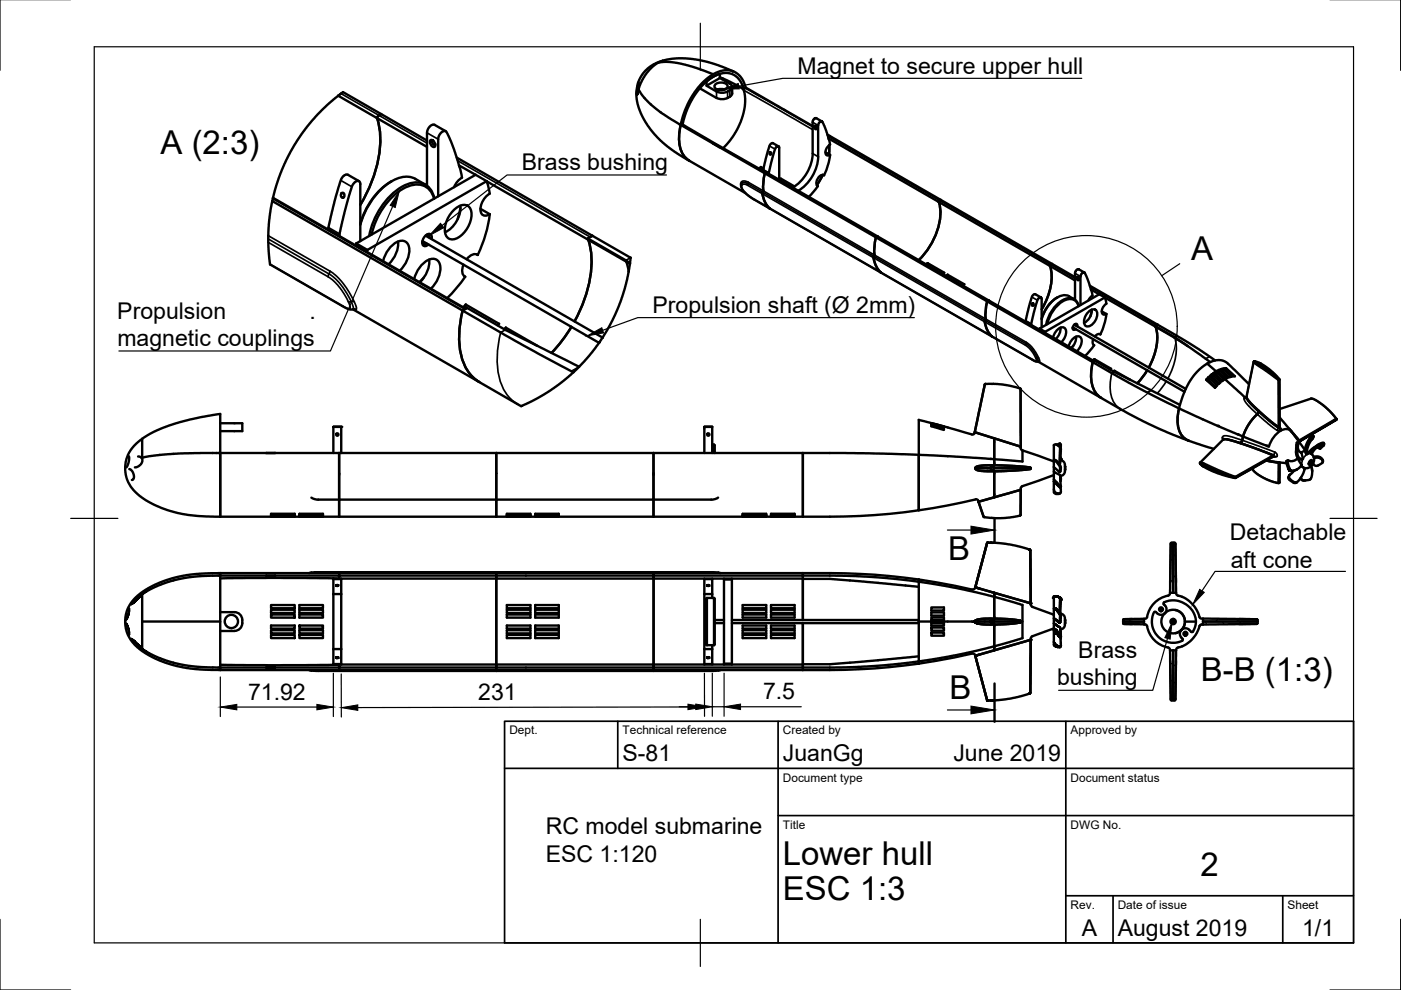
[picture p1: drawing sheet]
<svg xmlns="http://www.w3.org/2000/svg" width="297mm" height="210mm" viewBox="0 0 297 210" stroke-linecap="round" stroke-linejoin="round" font-family="sans-serif">
<!-- layer: Visible -->
<g fill="none" stroke="#000" stroke-width=".51">
<path d="M135.4 17.5v1.4l-.3 1.2M135.4 19l1.6 2.2 2.1 1.9 2.8 2 2.4 1.4M135.4 18.5l-.1 1M139.5 13.3l1.4-.2 2.6 .2 3.4 .9 3.7 1.3a.95 .95 0 0 0 1.1 0l1.2-.5 1.1-.1 .9 .1 .9 .3 .7 .5 .7 .8 .9 2M140.5 12.9l-1.1 .4-1.8 1-1 .9-.8 1.3-.5 1.1-.4 1.7 .2 2.6 .6 1.6 .7 1.6 1 1.6 1.4 1.8 1.3 1.3 1.8 1.6 4.2 2.7M148.4 18.7l3.5 2.1M151.2 15.7l-1.3 .9-1.2 1.2-1.8 2.3-1.7 3.2-.9 3.2M151.6 17.9a1.83 1.83 0 0 1 2.7 .3 1.21 1.21 0 0 1-1.6 .9 1.08 1.08 0 0 1-1.2-.9zM152.1 19l.8-.1 .8 .1M152.6 16.4l2.3 1 2.8 1.5-.4-1.1-.6-1-.7-.7-.9-.4-1.7-.2-1.3 .3-1 .5-1.2 .9-1.2 1.1-1.5 2-1.6 3.1-.9 3M152.6 16.5v-.8l-1.6 .7-1.2 .9v.9l2.1 1.2a2.67 2.67 0 0 0 2.4 0M152.6 16.5l2.1 1.3a.72 .72 0 0 1 .5 .6 .72 .72 0 0 1-.5 .7l-.4 .3"/>
<path d="M152.6 16.5l-2.8 1.7M155.2 18.5v1.3a1.27 1.27 0 0 1-.9 1M155.5 15.1l-3.3-1.3-3.9-1.1-3.5-.3-3.4 .2-1.8 .6-1.8 1.5-1.5 2-.9 2.2M157.4 18.8l.3 .2M71.7 20.3l1-.8 17.8 10.3M71.7 20.3l-2.4 2-2.2 2.3-2 2.3-2 2.8-1.9 3.3-1.4 3-1.2 3.3-.7 2.6M71.7 20.3l8.2 4.7M76.1 38.4l-2.5-1.4-.7 .2-.6 1-1.4 4.5-1.3 5.9 2.3 1.4M79.9 25l10.6 6.2M79.9 25a20.5 20.5 0 0 1-1.4 14.2l-2.1 4.2M80.8 24.2l-.6 .4-.3 .4M82.8 38.6a15.1 15.1 0 0 0-6.4 8.8"/>
<path d="M83 38.4l-.2 .2M90.2 39.2a5.9 5.9 0 0 0-4.8-1.7 12.1 12.1 0 0 0-7.5 6.5l-.9 1.8-.6 1.9M91.3 29.7a.97 .97 0 0 1 .8 1.4 .97 .97 0 0 1-.8-1.4zM91.9 29.8a.44 .44 0 0 0-.2 .6 .44 .44 0 0 0 .6 .2M94.5 27.8l-2.5-1.4-.7 .2-.6 1-.2 .6v11.2M96.8 33.4l36.9 21.2-.1 1.2M97.3 35l3.5 2.1M97.4 35.3l-1.1-3.5-1-2.6-.6-1.2-.3-.2h-.5l-.7 .8-.3 .7v12.3M97.4 35.3l.5 2.4-1.1 1-.5 1M100.8 37.1l23.9 13.7M100.8 37.1l-25.3 14.5M144.3 26.5a7.3 7.3 0 0 0 1.2 7.1l.6 .4"/>
<path d="M146.1 34.1l11.9 6.8M151.2 30.5l-6.9-4 .4-.1 17.7 10.2M151.2 30.5l1.3 .7M151.9 20.8a2.58 2.58 0 0 0 2.4 0M152.5 31.2l9.6 5.5M157.1 39.1v.5l.3 .6 .9 1 1.6 1.1 3.3 1.9M161.3 35.4v.6M161.8 36.1l1.2 .7M161.8 36.1v.1M161.9 35.7l-.6-.3-.3 .4M162.1 36.7l.4-.1 23.6 13.6M162.1 36.7l23.6 13.6"/>
<path d="M162.2 36.7l-.4 2-.1 2.1M162.3 36.7h-.2M163 36.8h.1M163 36.8l1.3-5.2 .4-.5 .4-.1 .1 .2v6.9M165.1 31l-1.3-.7-.6 .4-1.4 5.4M165.2 38.2l.3-.3 2.9 1.6M165.5 37.9v.4M172.3 26.7l-14.2-8.1-.4 .4 .3 1.8-.1 1.7-.8 3.3-1.6 3-2.2 2.6M172.6 26.7l.4 .1 .1 .5-.4-.1zM173 26.8l-.1 .2 .3 .1M173.3 39.4l.1 .1-.6 .8-1.3 1.4M174.3 25.8l-1.3-.8-.3 .2-.4 .5v6.8a9 9 0 0 1-4.2 7.3"/>
<path d="M174.5 37.1l-1.3 2.2M174.6 37.1l.1 .1M174.7 37.2a1.48 1.48 0 0 0-1.6 1.6l.3 .6M175 32.3l1 .5-.5 2.5-.8 1.9M175.4 28.5l.5 .3-.2 .1M175.6 29l.3-.2 23.6 13.6M175.7 29.4l23.3 13.4M175.8 30.8v1.9M176 32.8a.64 .64 0 0 1-.8 0 .64 .64 0 0 1-.2-.8l.5-.9 .5-.4-1-3.4-.6-1.5-.3-.1-.5 .4-.1 .4v6.7a9 9 0 0 1-4.3 7.2M57.7 42.6l-.5 3.3-.3 3.3v3.4l.4 3.5 15.8 9.1 .9 .4 1-.1M57.7 42.6l40.4 23.2 .5-.2M57.9 41.9l-.2 .7"/>
<path d="M57.9 41.9l40.8 23.6v-.9M69.6 48.6h.1M71.9 50l1.1-4.9 1.6-5.6 .5-.8 .5-.3h.4l.4 .5v12.2M71.9 49.9v.1M72.4 41l.3-.1 .3 .3v.4l-.2 .3h-.3l-.2-.3zM75.5 52l2.3 1.4M75.5 52h-.1M75.5 51.6v.4M75.5 51.6l2.4 1.4M77.8 53.4h.1M77.9 53l-.1 .4M81.2 55.4a5.8 5.8 0 0 1 3.6-4.3 1.6 1.6 0 0 1 2 1.7 6.1 6.1 0 0 1-2.1 4.6"/>
<path d="M84.4 51.2a6.1 6.1 0 0 1-2 4.8M87.8 59.2a5.8 5.8 0 0 1 3.6-4.3 1.6 1.6 0 0 1 2 1.7 6.1 6.1 0 0 1-2.1 4.6M89.5 51.3l.3 .4 .6-.1M89.6 51.1l37.4 21.6M89.8 58.9l-.9 .9M90.2 50l37.6 21.6M90.4 49.8l.5 .1 .2 .5M91 55a6.1 6.1 0 0 1-2 4.9M91.5 50.7a.78 .78 0 0 0-.4-1.1 1.83 1.83 0 0 0-1.4 2.4 .78 .78 0 0 0 1.2-.2M92 42.1a3.8 3.8 0 0 0-5.7-2.5 14.7 14.7 0 0 0-7.5 10.1M92.1 42.1a4 4 0 0 0-5.9-3 15.3 15.3 0 0 0-7.9 10.9M96.1 44.7a2.72 2.72 0 0 1 3-1.1 2.72 2.72 0 0 1 .7 3.2 5.4 5.4 0 0 1-3.7 4 1.69 1.69 0 0 1-1.8-2.1 6.3 6.3 0 0 1 1.8-4z"/>
<path d="M97.6 43.6a6 6 0 0 1-3.2 5.6M97.6 44.1l-.6 2.3M98.3 56.1a1.93 1.93 0 0 0 .3 2.6M98.5 58.6l.1 .1M98.6 58.7l-1.8 2.4-2 2.1M101.1 54l.2 .1M101.3 54a1.89 1.89 0 0 0-2.4 1M101.9 44.3l1.9 1.1M103.8 45.4a1.2 1.2 0 0 1-1.4 .2 1.2 1.2 0 0 1-.5-1.4 4.2 4.2 0 0 1 1.9-3.1l-.6-2.7-25.3 14.6M103.8 45.4a27.9 27.9 0 0 1-2.5 8.7M124.6 50.6l.1 .2M124.6 50.6l8.1 4.6"/>
<path d="M124.7 50.8l8.1 4.7 .5 2.1M124.7 50.8a20.1 20.1 0 0 1-.9 13l-2 4.3M125.1 50.3l.5-.3-1 .6M132.7 55.2l.1 .3 .8 .5M132.7 55.2l.9 .6M133.3 57.6l-.8 3.4-1.3 3.9-1.4 3.1-2 3.6M133.6 56l-.3 1.6M133.6 55.8v.2M161.7 41.1l.5 1.7 .9 1.3M161.7 40.8l-.1 .3M163.1 44.2h.1M163.2 44.2l55.9 32.2 .7 .3 .4-.1"/>
<path d="M185.7 50.3l23.6 13.6M185.7 50.3l-.3 1.9v2a3.6 3.6 0 0 0 1.3 3.5M186.1 50.2l-.4 .1M186.1 50.2l23.6 13.5M196.7 56.2v-.4l3.5 2-.3 .3M196.7 55.8l-.3 .3M199 42.8l28.9 16.7M199 42.8a11.7 11.7 0 0 1-1.9 9.5l-2.3 2.8M199.5 42.4l-.5 .4M199.5 42.4l23.6 13.6M200.9 58.7v-.5l3.6 2.1-.3 .2M200.9 58.2l-.3 .3"/>
<path d="M222.6 56.4a11.8 11.8 0 0 1-1.7 9.2M222.8 56.1l-.2 .3M223.1 56l-.3 .1M223.1 56l4.8 2.8M228.3 58.7l.4 .1 .1 .6-.4-.1zM228.6 58.8l-.1 .3h.3M229.9 57.8l-1.2-.7-.4 .1-.3 .5-.1 5.9M74.8 65.6l35.7 20.5 3-1.4 3.2-1.9 2.3-1.7 2.6-2.2M98.1 65.8a17.7 17.7 0 0 0 .7 12.2 7.5 7.5 0 0 0 2.8 3M98.7 64.6l7.1 4.1M98.8 64.6l-.6 .5M105.8 68.6l-.3 .4"/>
<path d="M107.2 70v-.5l6.7 3.8M107.2 69.5l-.3 .3M121.2 69.3a31.5 31.5 0 0 1-4.2 5.5M122.8 77.8l-15.7-7.9-8.1-4.6-.9 .5 12.6 7.3 10.9 5.8M122.8 77.8l-1.2 1.1M127 72.7l-2.1 2.8-2.1 2.3M127.8 71.6l-.8 1.1M209 67.6l-.1 .3a4.3 4.3 0 0 0 1.4 3.4M209.3 63.9l22.4 12.9M209.3 63.9l-.3 1.9v1.8M209.7 63.7l-.4 .2M209.7 63.7l22.3 12.9"/>
<path d="M217.4 68.2l1.2 .6M217.4 68.2h.1M218.6 68.8l1.3-5.1 .3-.5 .5-.2 .2 .3v6.1M218.6 68.8v.1M218.9 64.3l.3 .2-.2 .3-.2-.1zM220 76.6l17.9 10.3 4.5 2.4 6.4 2.9 3.5 1.3 5 1.7M220.4 69.8v.1M220.4 69.7v.2l1.2 .6M220.4 69.7l1.2 .7M220.7 63.1l-1.2-.7-.4 .1-.3 .3-1.4 5.4M221.6 70.5h.1M221.6 70.4v.1"/>
<path d="M223.3 71.5a2.5 2.5 0 0 1 2.2-2.1 1.55 1.55 0 0 1 .2 2.3l-.7 .9M224.2 63.1a7.2 7.2 0 0 0-3.4 4.5M224.8 69.5l-.2 1.2-.8 1.2M226.6 73.4a2.5 2.5 0 0 1 2.2-2.1 1.55 1.55 0 0 1 .2 2.3l-.7 .8M226.7 62.8l1 .6M226.7 62.8a3.7 3.7 0 0 0-4.2 1.8l-1.2 1.8-.4 1.3M227.4 69.5l.3 .2h.2M227.4 69.4l23.7 13.7M227.8 68.8l23.6 13.7M227.9 68.8l.3 .1v.2M228.1 71.4l-.2 1.2-.8 1.2 .5-.5M228.4 69.2v-.5a.73 .73 0 0 0-.8 .4 .73 .73 0 0 0 .1 .8l.4-.1"/>
<path d="M228.7 64.9a2 2 0 0 0-3.3-1 7.6 7.6 0 0 0-3.3 4.8M228.7 64.9a2.06 2.06 0 0 0-3.5-1.2 7.9 7.9 0 0 0-3.4 5.2M230.6 66.3a1.23 1.23 0 0 1 1.9-.4 2.68 2.68 0 0 1-1.9 3.3 .94 .94 0 0 1-.8-1.2l.4-1.2zM231.1 60.6l14.3 8.2M231.3 61.4l13.7 7.9M231.3 61.5l-1-2.9-.3-.8h-.4l-.3 .3-.2 .5v6.1M231.4 61.5l.2 1.2-.5 .4-.3 .6M231.4 65.7a2.99 2.99 0 0 1-1.6 2.8M231.5 65.9l-.3 1.2M231.7 76.8l.5-.3 4 2.3 14 7M231.7 76.8l9.1 5.2 9.2 4.6M231.7 76.8a7.3 7.3 0 0 0 1.2 7.1l.6 .4"/>
<path d="M231.8 71.9a.96 .96 0 0 0 .2 1.3l-.1-.1M231.9 76.7l-.2 .1M232 73.2l-1.9 2.3M232 76.6v-.4l3.6 2-.2 .2M232 76.1l-.2 .3M233.1 62.4l-12.7 7.3M233.2 70.8l.1 .1M233.3 70.9a.94 .94 0 0 0-1.2 .4M233.6 66l1 .6M234.3 63.2v-.1l-12.7 7.3M234.3 63.2l.3 1.2a1.62 1.62 0 0 0-.7 2.3l.7-.1-.6 2.4-.7 1.9M236.3 78.9v-.3l3.3 1.9"/>
<path d="M236.3 78.6l-.2 .2M243.2 78.5l-2.1 2.8M245 69.1v.2M245 69.1l4 2.4M245 69.3l4 2.3M245 69.3a11.5 11.5 0 0 1-1.4 8.6M245.4 68.8l7 4.1 5.2 3.5M245.4 68.8l-.2 .2M245.4 68.8l-.4 .3M249 71.6l2.8 1.8M249 71.6v-.1l2.8 1.9M251.8 73.4l4.8 3.4"/>
<path d="M255.9 77.1l8 7.2h.3l.1-.2M256.5 79.7l.4-.4 1.9 1.7-.5 .4zM256.9 79.3v.6M257.2 79.1l.5-.3 1.9 1.7-.5 .3zM257.6 79.5l.1-.1 1.5 1.3M257.7 78.8v.6M258 78.6l.4-.2 1.9 1.7-.4 .2zM258.4 79l1.5 1.3M258.4 78.4v.6M258.7 78.3l.5-.1 1.9 1.7-.5 .1zM259.2 78.2v.5M259.5 78.1h.4l1.9 1.7h-.4z"/>
<path d="M259.9 78.1v.4M265.8 76.7l-1.5 7.4M265.9 76.6l1 .3 1.4 .8 1.5 1.2 1.4 1.5M265.9 76.6l.8 .4M265.9 76.6l-.1 .1M266.7 77v.4l.5-.1M266.7 77l.6 .1-.1 .2M266.7 77v.4M267.2 77.3l2.3 1.6 1.7 1.7M27.3 96.8v1.1l-.5 1.2M27.4 99.5l.6 .3 .4 .9v.7l-.4 .4M29.3 96.8l.6 .2 .3 .4v.4l-.2 .5-.5 .5-.9 .3"/>
<path d="M30.1 93l2.6-1.5 4.6-1.8 5.1-1.2 4.3-.7v8.2l-10.2 .2-4.8 .5-1.6 .4M30.1 93v3.9M30.1 93l-1.2 1-1.2 1.5-.9 1.8-.2 1.2v1.7l.3 1.3 .8 1.7 1.2 1.3 1.3 1.1 1.7 1 2.3 1.1 2 .7 3.8 .8 3.1 .3 3.6 .1M46.7 89.7h4.7v1.7h-4.7M56.4 96h1.9zM56.4 96h-9.7v13.6M58.3 96h46.9M70.7 90.5v5.5M70.7 90.5h1.6h-1.6M71.9 96v4.7M72.3 90.5v5.5M105.2 96v13.6"/>
<path d="M105.2 96h33.4M138.6 96v4.7M138.6 96h40.5l15.7 .4M149.3 90.5v5.5M149.3 90.5h1.7h-1.7M151 94.2h.4l.1 .2v1.6M151 90.5v5.5M151.4 94.2v1.8M170.2 96v13.6M194.8 96.4v11.8l6.1-1 6-1.3M194.8 96.4l16 1M194.8 96.4v11.8a132.2 132.2 0 0 1-18.9 1.4h-129.2"/>
<path d="M197.5 90.1l2.6 .8v.3l-2.6-.8zM197.5 89.8l2.6 .8v.1l-2.6-.7zM197.5 89.7l2.6 .8zM206.7 91.6l3.5 1.1a.52 .52 0 0 1 .6 .7v4M206.7 91.6l-.2 .4-.4 .1-11.3-3.1v7.4M208.8 81.5l.7-.1 2.7 .1 1.8 .3 2.2 .6M209.5 99.3h-2.7l.3 .4 1.1 .2h3.5l4.9-.2 1.8-.2v-.2M209.5 99.3l-2.7-.1 .3-.3 .7-.1 3.7-.1 5.5 .2 1.4 .2v.2M209.5 99.3h.5M210 99.3l.3 .3 .3-.1 .1-.2M210 99.3l.3-.4 .3 .1 .1 .3M210.2 99.6h.3"/>
<path d="M210.2 98.9h.3M210.7 99.3h7.7M210.8 98.2v.5l4.2 .1 3.4 .3a.19 .19 0 0 1 .1 .2 .19 .19 0 0 1-.2 .2l-6.7 .4a.56 .56 0 0 0-.8 .1v.4M210.8 98.2v.5l-3.1 .1-.6 .1-.3 .3 .1 .3 .4 .2 2.9 .2a.33 .33 0 0 1 .4-.1 .33 .33 0 0 1 .2 .3v.3M210.8 97.4v.8M216.3 82.3l.1 .2M216.4 82.5v12.2l-9.7-3.1 2.1-10.1-2.1 10.1M216.4 82.5v12.2M216.4 94.7l.1 .6 .3 .2M216.4 94.7l-5.6-1.8v4.5M216.8 95.5l6.6 2.3M216.8 95.5v2.3l-6-.4"/>
<path d="M223.4 97.6h.6l.7 1 .2 .5v.8l-.3 .2-1.2-1.1M223.4 97.6l.5 .2 .8 1.2-.1 1.1M223.4 97.6v1.4M223.4 97.6v-2.1a1.21 1.21 0 0 1 .3-1.3l.6 .3 .4 .5-.1 3.4M223.4 99v1M223.9 94.2l.8 .5 .2 .3-.1 3.1-.2 .3M224.1 94.3l.6-.3v.7M224.5 98.2l.1 .2M224.7 94l.2 .3v.7M224.8 97.6a1.41 1.41 0 0 1 1 1.7 1.54 1.54 0 0 1-1 1.7v1.1M224.8 97.3l.1-.3v.3M224.8 97.4h.3"/>
<path d="M224.9 97h.1M225.1 97.4l-.1 .2M225.8 98.9v.7M250 86.6l7.6 3.5 5.9 2.5M250 86.6a6.8 6.8 0 0 0 .8 6l1.2 .8M254.4 98.2l.5 .6 2.4 1.2 3 1 1.7 .3M254.4 98.2l.5 .3M254.9 98.5l.3 .4 .2-.1M254.9 98.5l.2-.2 .3 .5M255.2 98.3l-.3 .2M255.4 98.8a33.8 33.8 0 0 0 6.3 2.4M256.1 80.1l.1-.1 1.9 1.7-.5 .5-1.9-1.7z"/>
<path d="M256.2 80.6l1.6 1.4M256.2 80.6l-.2 .2M256.2 80v.6M256.8 80l.1-.1 1.6 1.4M259.4 93.1l-5 5.1M263.4 93.3l-.4 .7-2.7-.8h-1h1.1l2.4 .7 5.9 2.1 1.3 .7-8 4.5M263.4 93.3l-.4 .7 6.4 2.3 .5 .3 .1 .2M263.5 92.6l5.5 2.1M263.6 92.5l-.2 .8M264.3 84.1l.4 .9 2.1 2.1v.3l-2.1 2.7-1.2 2.5M264.8 81.5l-4.8-4.7-1.2-.4-1.7 .2-1.3 .6-1 .7-1.2 1.1-1 1.3-1.5 2.8-1.1 3.5M265.6 99.3v.2"/>
<path d="M265.6 99.5l.8 .9 1.5 .9 1.8 .8 1.4 .3M265.6 99.5h.1M268.5 97.7l4.3 .5M268.7 97.7l2.5 .3v4.3M270 96.8l-8 4.5M270 96.8v-.1l-8 4.5M270.2 96.7l-.2 .1M271.2 80.6l.1 9.9-1.3-.7-3-2.6-2.1-2-.6-1.1M271.2 80.6l.1 9.9M271.2 80.4l.1 .1M271.3 80.5v10M271.3 98v4.3"/>
<path d="M271.3 86.7l6.9-2.2 1.2 .6 1.5 1.1 1.4 1.4 1 1.2M271.3 88.5l2.7 3.2 2.7 3.8M271.3 90.5v.3M271.3 90.5h-.3l-.7-.4-3.5-3-.1 .6-1.2 1.2-.8 1.2-1.2 2.5M273 97.6l.9 .2 .9-.4a.28 .28 0 0 1 .4-.2 .28 .28 0 0 1 .2 .4l.2 .5a.61 .61 0 0 1-.1 1l-.9 .6h-1l-.4-1zM273.1 97.6l-.4 .3 .7 1.9 .6 .1 1-.4M273.8 91.5a1.89 1.89 0 0 0-2.7 .1l-1.3 1.4-.8 1.7M274.4 99.8l-.9 .8M274.8 96l.2-2.2-.2 2 .1 .8 .6 .8h.5l.3-.1M275 93.8l.3 .2-.2 1.7v.9l.5 .6 .7 .1M275.2 94.9l.1 .5 .3 .4a.53 .53 0 0 1 .5 .8l.2 .7M275.2 97.1h.1"/>
<path d="M276 98.6h.1M276.6 99.2l-.1 .7-.5 1-1.1 1.4h-.4l-1-.7-.2-.6 .2-.4M276.6 99.2v.4M276.7 95.6l-.7 .3M276.8 96l-.1-.9 .4-1.1 .5-1 .7-.7-1.1 1.9-.4 1.6a.34 .34 0 0 0 .4 .5M277.1 95.7l1 .6 .3 .4 .2 .5-.1 .9-.5 .7-.8 .4h-.6l-.8-.4M277.1 96l.1 .3M277.1 95.9v.1M277.6 98.3l.1 .1M277.8 97.9l.3-.1 .1 .2-.3 .4-.2-.2zM277.9 96.2l.5-.9 .9-.9 .8-.4 .6-.1v.2l-.5 .1-1 .7-.8 .8-.3 .6M277.9 98.9l.3 1-.3 1.6-.4 .3-1.2 .1-.4-.2-.1-.4v.3l.3 .2h.7"/>
<path d="M277.9 97.7l.2 .1M278 98.8l.2 1.2M278.1 97.8h-.3l-.2 .2v.4h.2M278.3 92.3l.2 .2-.1 .3-.7 1.1-.5 1.1v1.3M278.6 96.9l.7-.1 .5 .1 .6 .4 .1 .6M278.6 97.2l.5-.2 .8 .1 .4 .4 .2 .4-.3 .4-1 .5-.4-.1-.4-.4M279.5 94.2l-1.4 1-.6 .7M279.9 94.8l-.9 .2M280.4 94.2l-.8 .8 .3 .2 .8-.8M280.4 94.2l.4-.1-.1 .3M280.4 94.2l.3 .2M283.3 89l-7.8 4.6-2.2-2.7 2.1 2.4v.4"/>
<path d="M283.3 88.8v.2l-7.9 4.7 7.9-4.7M283.4 88.9h-.1M57.5 108.9h5v.2h-5zM57.5 109.2h5v.2h-5zM57.5 109.4l5 .1zM63.5 108.9h5v.2h-5zM63.5 109.2h5v.2h-5zM63.5 109.4l5 .1zM66 105.5l1.2 .4h83.9l1.2-.4M71.9 106.1v3.5M71.9 100.7v5.4M107.5 108.9h5v.2h-5z"/>
<path d="M107.5 109.2h5v.2h-5zM107.5 109.4l5 .1zM113.5 108.9h5v.2h-5zM113.5 109.2h5v.2h-5zM113.5 109.4l5 .1zM138.6 100.7v8.9zM157.5 108.9h5v.2h-5zM157.5 109.2h5v.2h-5zM157.5 109.4l5 .1zM163.5 108.9h5v.2h-5zM163.5 109.2h5v.2h-5zM163.5 109.4l5 .1z"/>
<path d="M206.9 105.9a.49 .49 0 0 1 .6 .5M207.5 106.4h.1M209.3 115.2l-2.5 9.3 2.5-9.3 .2-.2-.2 .2M209.3 115.2l-2.5 9.3 11.7 3.4-.1-11.2M210.1 115.1h.5M210.1 115.1l4 .3 4.2 1.1M210.1 115.1l-.7-.1-.1 .2M210.8 100.4v4.4M210.8 104.8v.1a.62 .62 0 0 1-.8 .8l-2.5 .7M216.3 103.9l-8.8 2.5M216.3 103.9l-5.5 1.5v-.6M216.4 103.9v5.2l-.2 .2-3.5 .5-4-.1-1.2-3.3"/>
<path d="M216.4 103.9h-.1M218.2 116.5h.1zM218.3 116.5l.1 .2M218.4 116.7l.1 11.2M223.4 100.7l-6.7 2.4-.2 .2-.1 .6M223.4 102.1l1.3 1.3M223.4 101.7v-1.7l.5 .3a.92 .92 0 0 1 .9 1.1l.1 1.8-1.5-1.5v.4M223.4 102.1l.1 1.8 .3 .6 .4 .1 .7-.1v-1.3M223.4 103.7v.7l.4 .3h.7l.3-.2M224.9 100.9l-.1 1.1M224.9 103.2l-.2 .2M248.3 115.1l-.2 8.4"/>
<path d="M249.1 115.1l.2 8.4M261.7 101.2h.3M271.2 102.4h-.1M271.2 102.3v.1M271.3 102.2l-.1 .2M273.5 100.6l-.4 .6 .2 .5 1.1 .7 .6-.2M26.7 132.2l.5 1.1 .1 1.2M27.3 129l-.1 1.3-.5 1.1M27.8 135.5l1.2 .9 1.2 1.4M30.1 137.6l3.5 1.8 3.7 1.2 4 .7 5.4 .2M30.1 126v5.8M30.1 131.8v5.8"/>
<path d="M30.2 125.8l-1.2 1.3-1.2 1M46.7 129.8h3a1.8 1.8 0 0 1 1.7 2.3M46.7 122.6h25.2M46.7 121.5l-4.4 .1-2.7 .3-3.2 .8-3.6 1.3-2.9 1.7-1.8 1.7-1.1 1.8-.5 2.2 .1 1.3 .3 1.2 1 2 1.6 1.7 2.8 1.7 2.9 1.2 3.8 1 3.3 .4 4.4 .2M46.7 122v9.8h-16.6M46.7 131.8v9.7M46.7 122l-5.4 .3-4 .6-3.7 1.2-3.5 1.8M46.7 121.5v.5M46.7 121.5h129.2l9.5 .3 9.4 1.1M46.7 122h9.7M51.4 132.1a1.66 1.66 0 0 1-1.7 1.7h-3M56.4 122h1.9"/>
<path d="M57.5 134.6h5v.7h-5zM57.5 128.3h5v.7h-5zM57.5 130.3h5v.7h-5zM57.5 133.6h5v.7h-5zM57.5 129.3h5v.7h-5zM57.5 132.6h5v.7h-5zM58.3 122h13.6v.3M63.5 132.6h5v.7h-5zM63.5 130.3h5v.7h-5zM63.5 133.6h5v.7h-5zM63.5 128.3h5v.7h-5zM63.5 129.3h5v.7h-5z"/>
<path d="M63.5 134.6h5v.7h-5zM65.5 121.5l1.4-.2h84.4l1.4 .2M70.7 122.8v3.2M70.7 137.6v3.2M70.7 126v11.6M70.7 126h1.6M70.7 137.6h1.6M70.7 122.6v.2M70.7 122.8h1.6M71.3 124.1h.4l.1 .1h-.4zM71.3 139.4l.5 .1h-.3zM71.9 122.7h98.3"/>
<path d="M71.9 121.3v.8M72.3 137.6v3.2M72.3 122.8v3.2M72.3 126v11.6M72.3 122.7v.1M105.2 122h71.7l9.3 .4 8.6 1v-.5M105.2 121.3v.1M105.2 122.4v19.1M105.2 122.4v-.4h-33.3v.7M105.2 121.4v.6M105.2 122v.4M107.5 128.3h5v.7h-5z"/>
<path d="M107.5 129.3h5v.7h-5zM107.5 130.3h5v.7h-5zM107.5 132.6h5v.7h-5zM107.5 133.6h5v.7h-5zM107.5 134.6h5v.7h-5zM113.5 128.3h5v.7h-5zM113.5 129.3h5v.7h-5zM113.5 130.3h5v.7h-5zM113.5 132.6h5v.7h-5zM113.5 133.6h5v.7h-5zM113.5 134.6h5v.7h-5zM138.6 122v.7"/>
<path d="M138.6 121.3v.8M138.6 122.7v19.5M149.3 122.8v3.2M149.3 137.6v3.2M149.3 126v11.6M149.3 126h1.7M149.3 137.6h1.7M149.3 122.7v.1M149.3 122.8h1.7M149.9 126.8l-.2 .2v9.6l.2 .2M149.9 126.8v10M149.9 126.8h1.5"/>
<path d="M149.9 136.8h1.5M149.9 124.1h.4l.1 .1h-.3zM149.9 139.4l.4-.1 .1 .2h-.3zM151 137.6v3.2M151 122.8v3.2M151 136.8v.8M151 126v.8M151 122.7v.1M151.4 126.8l.1 .2v9.6l-.1 .2M151.4 126.8v10M151.5 132.1h2M151.5 131.5h2"/>
<path d="M153.5 122.8h.1M153.5 122.7v.1M153.5 122.8v17.9M153.5 122.8h1.7M155.2 122.8h.1M155.2 122.7v.1M155.2 122.8v17.9M155.2 132.1h39.6M155.2 131.5h39.6M157.5 128.3h5v.7h-5zM157.5 129.3h5v.7h-5zM157.5 130.3h5v.7h-5z"/>
<path d="M157.5 132.6h5v.7h-5zM157.5 133.6h5v.7h-5zM157.5 134.6h5v.7h-5zM163.5 128.3h5v.7h-5zM163.5 129.3h5v.7h-5zM163.5 130.3h5v.7h-5zM163.5 132.6h5v.7h-5zM163.5 133.6h5v.7h-5zM163.5 134.6h5v.7h-5zM170.2 122.7v8.8M170.2 132.1v8.7M170.2 121.5v1.2"/>
<path d="M170.2 122.7h5.7l18.9 1.7M194.8 122.9l7.6 1.3 3.7 .8M194.8 139.2l-18.9 1.6h-5.7M197.5 134.1h2.6v.7h-2.6zM197.5 133h2.6v.7h-2.6zM197.5 132h2.6v.6h-2.6zM197.5 130.9h2.6v.7h-2.6zM197.5 129.9h2.6v.6h-2.6zM197.5 128.8h2.6v.6h-2.6zM197.5 132.1h2.6M197.5 131.5h2.6M206.1 138.6l-3.7 .8-7.6 1.3"/>
<path d="M206.1 125a.59 .59 0 0 0 .7-.5l4 1.2M206.1 138.6l.5 .1 .2 .3M206.6 131.8h-11.8v8.4M206.7 131.8l.2 .3 .6 .1 2.3 .2 5-.2 1.5-.2 .1-.2M206.7 131.8h3.3M206.7 131.8l.2-.3 .6-.2 2.3-.2 4.8 .2 1.4 .2 .4 .3M206.8 139l2.5 9.4M206.8 139l11.7-3.3-.1 11.2M210 131.8l.3 .4 .4-.1v-.3M210 131.8l.3-.4 .4 .1v.3M210.2 132.1h.3M210.2 131.5h.3"/>
<path d="M210.7 131.8h5.7M210.8 125.7l7.7 2.2M210.8 130.8v.2a.2 .2 0 0 0 .1 .2 .2 .2 0 0 0 .3 0l4.1 .2 1 .2 .1 .2-1.4 .4-3.9 .2a.32 .32 0 0 0-.3 .1 .32 .32 0 0 0 0 .4v4.1M210.8 126.5l6 1.8v7l-6 1.7M210.8 125.7v.8M210.8 126.5v4.3M210.8 137.3v.6l-4 1.1M210.8 130.8v.4h-2.7l-1 .2-.4 .3 .2 .4 .6 .2 3.3 .1v4.6M210.8 137l-8.3 2-7.7 1.2M210.8 126.5l-8.3-1.9-7.7-1.2v8.4M210.8 137v.3M216.4 131.8h.1"/>
<path d="M218.5 135.7l-.1 11.2M218.5 135.7l-7.7 2.2v-.6M218.5 127.9a.63 .63 0 0 0 .4 .8l4.4 1.6 .1-.2M223.4 133.2l-4.5 1.7a.64 .64 0 0 0-.4 .8M223.4 133.7l1.3 1.4M223.4 131.1l1.2 1M223.4 132.2l1.4 .9 .1 1.7M223.4 133.3l.7 .5 .8 1.1M223.4 132.2v1.1M223.4 133.3v.3M223.4 133.7l.1 2.6 .4 .5 .8 .3 .2-.2-.1-1.9M223.4 136.1v.6l.4 .3 .7 .3 .4-.3"/>
<path d="M223.4 133.6l1.3 1.5M223.4 133.6v.1M223.4 129.1l.5 .1 .8 1-.1 1.9M223.4 129.1v2M223.4 129.1v-2.5l.6-.2 .6 .2 .1 .3-.1 2.9M223.4 131.1v1.1M223.5 129l.5 .1 .9 1v1.4l-.3 .6M223.6 126.5l-.2-.1-.2 .4h.2M224.6 126.6l.3 .2v.4M224.7 135.1h.1M224.7 126.7l.2 .1M224.8 130.1a1.41 1.41 0 0 1 1 1.7 1.39 1.39 0 0 1-1 1.6"/>
<path d="M224.9 133.4v1.4M224.9 126.9l.2 .2h-.2M224.9 134.9l-.2 .2M224.9 134.9v.5M224.9 127.3l-.1 2.8M225.8 131.5v.6M238.1 131.8h.1M238.1 132.1l.1 .2h1.8M238.1 131.5v.6M238.1 132.1l.2 .2h.3l3.9 .1M238.1 131.8h4.4M240 131.2l-1.7 .1-.2 .2"/>
<path d="M242.5 131.2l-3.9 .1h-.4l-.1 .2M242.5 132.4l.5 .1 .2 .3M242.5 131.2v1.2M243.2 132.8a6 6 0 0 0 4.7 4.6l.2 .5M246.9 130.1l-.6 1.3-.1 .6 .3 .9 .4 .6 .8 .6 .8 .2 .8-.1M247 128.4l-.3-.4a.49 .49 0 0 1 .6-.5l1.1-.2 1.5 .1 1.4 .7 1.2 1 .8 1.2 .3 1.8-.2 .8-.5 1-.3 .1-.5-.4M247 128.4a1.22 1.22 0 0 1-.3 1.7 1.22 1.22 0 0 1-1.7-.4h-.2a4.4 4.4 0 0 0 .7 5.3 4.4 4.4 0 0 0 5.3 .7v-.1a1.23 1.23 0 0 1-.4-1.8 1.23 1.23 0 0 1 1.8-.3M247.1 129.9l-.3 .3M248.1 125.7l.1-10.1 .2-.5h.3v10.6v-10.6h.4l.1 .1 .1 10.5M248.1 137.9l.1 10.2 .2 .4h.3v-10.6v10.6h.4l.1-.2 .1-10.4M248.1 125.7l-.2 .5a6.1 6.1 0 0 0-4.8 4.9l-.6 .1M248.1 137.9h1.2"/>
<path d="M248.1 125.7h1.2M249.3 129.3l-1.2 .1-1.1 .5M249.3 129.3l.8 .4 .6 .5 .4 .8 .1 .8a2.55 2.55 0 0 1-1.9 2.4M249.3 129.3a2.51 2.51 0 0 1 1.2 4.2M249.3 125.7l.2 .4 .2 .2a6.7 6.7 0 0 1 4.8 4.8l.6 .1M250.4 133.6l-1.1 .6M251.2 131.8h2.4M255.1 132.4l-.7 .2-.3 .7a6.5 6.5 0 0 1-4.6 4.1l-.2 .5M255.1 131.2l11.3 .1 .2 .1v.7l-.2 .2-11.3 .1M255.1 131.8h11.5M255.1 131.2v1.2M262.7 131.2l3.8 .1"/>
<path d="M266.5 132.2l-3.8 .1M46.7 140.9h25.2M46.7 141.5v.6M46.7 141.5h9.7M56.4 141.5h1.9zM58.3 141.5h13.6M65.5 142.1l1.4 .2h84.4l1.4-.2M70.7 140.8v.2M70.7 140.8h1.6M71.9 141.3v.2M71.9 141.5v.7M72.3 140.8v.1"/>
<path d="M105.2 141.5v.6M105.2 142.1v.2M149.3 140.8v.1M149.3 140.8h1.7M151 140.8v.1M153.5 140.7v.1M153.5 140.8v.1M153.5 140.7h1.7M153.5 140.8h1.7M155.2 140.7v.1M155.2 140.8v.1M170.2 140.8v1.3"/>
<path d="M170.2 140.9h-98.3v.6h33.3M194.8 140.2v.5M194.8 140.2l-7.3 .8-9 .5h-73.3M194.8 140.7l-9.4 1-9.5 .4h-129.2M209.3 148.4l.1 .1h.7M209.3 148.4l.2 .1-.2-.1M210.6 148.5h-.5M218.2 147.1l.1-.1zM218.3 147l-4.2 1.1-4 .4M218.4 146.9l-.1 .1M248.1 140.1l.2 8.3M249.3 140.1l-.2 8.3"/>
<circle cx="163.3" cy="32.5" r=".23"/>
<circle cx="71.5" cy="92.1" r=".25"/>
<circle cx="150.2" cy="92.1" r=".25"/>
<circle cx="49.1" cy="131.8" r="1.41"/>
<circle cx="246.2" cy="129.2" r=".24"/>
<circle cx="246.2" cy="129.2" r=".41"/>
<circle cx="248.7" cy="131.8" r=".56"/>
<circle cx="248.8" cy="131.8" r=".33"/>
<circle cx="248.8" cy="131.8" r=".37"/>
<circle cx="251.3" cy="134.4" r=".24"/>
<circle cx="251.3" cy="134.4" r=".41"/>
</g>
<g fill="#000">
<circle cx="72.3" cy="90.5" r=".25"/>
<circle cx="210" cy="97.3" r=".25"/>
<circle cx="258.2" cy="90.3" r=".25"/>
<circle cx="262.4" cy="92.1" r=".25"/>
<circle cx="268.6" cy="94.5" r=".25"/>
<circle cx="209.5" cy="115" r=".25"/>
<circle cx="206.7" cy="131.6" r=".25"/>
<circle cx="206.8" cy="124.5" r=".25"/>
<circle cx="210.6" cy="131.5" r=".25"/>
<circle cx="210.8" cy="125.8" r=".25"/>
<circle cx="210.8" cy="132.4" r=".25"/>
<circle cx="216.3" cy="132" r=".25"/>
<circle cx="218.5" cy="127.9" r=".25"/>
<circle cx="218.5" cy="135.7" r=".25"/>
<circle cx="209.5" cy="148.5" r=".25"/>
<circle cx="210.6" cy="148.5" r=".25"/>
</g>
<!-- layer: Visible Narrow -->
<g fill="none" stroke="#000" stroke-width=".36">
<path d="M72.3 19.8l18.2 10.5M135.3 19.5v.1M135.3 17.6v-.1l.1 1.5-.4 1.1-.1-.4M135.4 17.5l-.4 1.6 .1 .9M135.4 18.4l-.2 1.4M135.4 18.6h.1M135.4 18.9v.1M139.5 13.3l-1 .4M151.9 19.4v1.4M154.3 19.4v1.4M154.7 19.1v1.4M157.7 19.1l14.6 8.4"/>
<path d="M157.9 18.7l14.4 8.2M72.2 38.2l2.4 1.4M90.5 28.2l2.4 1.3M97 34.1l28.1 16.2M144.5 26.4l17.8 10.3M157.3 39.9l.1 .1M158.6 38.9l-.1 .3M158.6 39l-1-.3-.5 .4M158.6 39l58.9 33.9M158.7 38.7l-.8-.3-.6 .1-.3 .4 .1 .6M158.7 38.7l58.9 33.9M158.7 38.7l-.1 .3"/>
<path d="M161.8 36l1.2 .6M162.4 36.6l69.5 40.1M163.1 30.9l1.2 .7M172.3 25.9l1.2 .7M172.3 32.5l1.2 .7M175.5 28.8l.2 .1M175.7 28.9l52.2 30.1M56.9 50.7l13.4 7.7 2.1 2.1 2.1 3.5M56.9 50l13 7.5 1.3 .9 1.6 1.8 1.9 2.9 .9 2.2-.1 .3-.6-.1M56.9 51.4l12.7 7.3M57.3 56l15.3 8.9M57.8 42.1l40.8 23.5"/>
<path d="M69.6 58.7l1.2 .9 1.6 1.8 1.4 2.5 .5 1.5-.2 .1h-.3l-1.2-.6M69.6 48.2l2.4 1.4M70 57.5l-.4 1.2M133.7 54.6l-1 .6M160 42.3l58.9 34 .8 .3-.1-.7M160 42.3l-1.1-.7-1.2-1-.5-.8 .2-.6 .5-.2 .5 .2 59 34 1.2 1 1 1.7M160 42.3h.1M227.9 57.9l1.2 .7M72.6 64.9h.1M73.9 64h.6M74.5 64l.4 1.1-.1 .5M74.5 64h.6"/>
<path d="M75 65.5l.2 .1M107.1 69.9l-.9 .6a17.7 17.7 0 0 0 .6 12.1 7.5 7.5 0 0 0 2.9 3M122.8 77.8l-1.7 .9M217.5 68l1.2 .7M217.5 72.9l.9 .7 .8 1 .8 1.4v.6M217.5 72.9v.3M217.6 72.6l1.2 1 .9 1.2 .7 1.6v.3l-.3-.1M217.6 72.6l-.1 .3M218.8 63l1.1 .7M218.9 76.3h.1M219.6 75.8l.6 .1M220.2 76.6l.1 .1"/>
<path d="M231.2 60.9l14 8.1M235.7 79.1a7.3 7.3 0 0 0 1.2 7.1l.6 .5M236.2 78.8l-.5 .3M249.1 71.6a11.5 11.5 0 0 1-1.5 8.7M249.5 71.2l-.5 .3M256.5 75.6l-.9 .5M265.8 76.7v.1M266 76.6l.6 .6M266 76.6l1 .4M266 76.6l-.2 .2M267.3 77.2l2 1.4 1.8 1.8-4.2-3M244 82.7l-.8 .5"/>
<path d="M247.3 80.8l-1.9 2.6M254.4 98.2h.1M254.5 98.1h.6l6.8 2.9M254.9 98.3h-.4l.4 .4M255.3 98.5l6.5 2.8-3.5-1-3-1.4M259.2 92.8l.2 .3M259.3 93.2l-.1-.6 .3-.2h.6l3.3 .9 7 2.6 .3 .4 .1 .4-.3 .2-.5-.1M259.4 93.1h.7l1.5 .4 8.4 3-8.1 4.5M264.3 84.3l.3 .8 1.4 1.5 3.1 2.7 1.9 1.5M264.3 84.3h.1M264.3 84.3l-.5 .2M264.3 84.2l1.5-7.4 .3 .3 4.9 3.5v10.2"/>
<path d="M264.3 84.2l-.5 .1v.3l.8 1.3 3.4 3.2 2.7 2.1M264.3 84.2v.1M265.6 99.5h.1M270.2 96.7l.1 .2M270.3 95.9l-.3 .6h.2l-.1 .2M270.7 91.2l.8 .1M271 98v4.4l-1.8-.5-1.8-.9-1.5-1.1-.3-.6M271 90.7l-.2 .5M271.2 80.4l-.2 .2 .3-.1M271.3 90.8l.2 .5M271.3 90.7l-.1 .1h-.2M271.3 90.5l.3 .4-.1 .4"/>
<path d="M271.3 90.7l.2 .1M271.5 91.3h.1M273.1 98.3h-.3M273.4 99.2l-.3 .1M273.7 99.7l-.2 .1M274.2 92.1l1.1 1.3M274.8 95.7h.3M274.9 95h.2M275 94.1l.2 .1M275.3 93.4v.1M275.3 93.4h.1M277.7 97.7l.4-.2a.67 .67 0 0 1 .1 .8 .67 .67 0 0 1-.7 .3l-.1-.5z"/>
<path d="M277.9 93l.2 .2M278 84.5l1.1 .4 1.3 .9 1.5 1.4 1.3 1.5M278 96.2a1.81 1.81 0 0 0-2 1.7v.7l.3 .5M278.3 92.6l.1 .2M278.3 92.3l.2 .2M280.4 93.9l.1 .2M280.5 97.6v.1M283.2 88.7l.1 .3M283.2 88.7l-7.9 4.7M283.2 88.7l.1 .1M261.8 101.2v.1M261.8 101.3h.1"/>
<path d="M261.9 101l.1 .3M261.9 101l-.1 .2M271 102.3l.1 .1M271.3 102.2l-.3 .1M273.6 101.7l-.1 .1M274.4 102.2l-.1 .1M276.4 101.9h.1"/>
</g>
<g fill="#000">
<circle cx="268.2" cy="94.4" r=".18"/>
<circle cx="268.7" cy="94.6" r=".18"/>
</g>
<!-- layer: Border -->
<path d="M0 -.1v15M297 -.1v15M20 9.9h267v190h-267zM148.5 4.9v10M15 109.9h10M282 109.9h10M0 194.9v15h15M148.5 194.9v10M297 194.9v15h-15" fill="none" stroke="#000" stroke-width=".25"/>
<!-- layer: TitleBlock -->
<path d="M107 152.9h180v47h-180zM131 152.9v10M165 152.9v47M226 152.9v47M107 162.9h180M165 172.9h122M226 189.9h61M236 189.9v10M272 189.9v10" fill="none" stroke="#000" stroke-width=".36"/>
<!-- layer: Annotations -->
<g fill="none" stroke="#000" stroke-width=".25">
<path d="M229.4 16.6h-63.4l-9.4 1.7M141.3 37.1h-33.8l-13.8 10.7M83.2 43.8l-13.1 30.6h-44.9M250.1 55.9l-3.8 2.6M193.9 67.3h-58.7l-7.4 2.7M200.9 112.4h5M247.5 135.4l-3.1 11h-19.9M285.3 121.2h-27.7l-2.8 4.1M200.9 150.5h5"/>
<circle cx="230.3" cy="69.2" r="19.3"/>
</g>
<!-- layer: Dimensions -->
<path d="M46.7 143.5v8.4M50.2 149.9h17M70.7 142.7v9.2M72.3 142.9l.1 9.1M144 149.9h3.5M145.9 149.9l-70 .1M149.4 142.7v9.2M151 142.7v9.2M151 149.9h2.5M153.5 142.7v9.2M157 149.9h12.9" fill="none" stroke="#000" stroke-width=".25"/>
<path d="M46.7 149.9l3.5-.6v1.2zM67.2 149.3l3.5 .6-3.5 .6zM72.4 150l3.5-.5v1.1zM145.9 149.3l3.5 .6-3.5 .6zM147.5 149.3l3.5 .6-3.5 .5zM153.5 149.9l3.5-.6v1.1z" fill="#000" stroke="#000" stroke-width=".21"/>
<!-- layer: Annotations -->
<path d="M210.9 109.9v5M210.9 144.9v8.1" fill="none" stroke="#000" stroke-width=".51"/>
<path d="M153.2 18.9l3.3-1.2 .2 1.2zM84.6 40.5l-.8 3.5-1.1-.5zM93.4 47.3l.7 1-3.1 1.7zM124.5 71.2l3.1-1.7 .4 1.1zM205.9 111.6l5 .8-5 .8zM248.5 132l-.4 3.5-1.1-.3zM254.4 125l.9 .6-2.4 2.6zM205.9 149.7l5 .8-5 .9z" fill="#000" stroke="#000" stroke-width=".21"/>
<!-- layer: Hatching -->
<g fill="none" stroke="#000" stroke-width=".25">
<path d="M248.7 117.4l.5 .5M248.7 118.3l-.5 .6M239.7 131.2l-.3 .6M242.5 132.2l-.3 .2M248.7 121.9l.6 .6M248.7 122.8l-.6 .6M255.5 131.8l.4 .6M258.3 131.2l-.6 .6M259.2 131.8l.3 .6M262.7 131.2l-.5 .6M262.8 131.8l.3 .5M266.5 131.8l.1 .2"/>
<path d="M248.1 140.5l1.2 .7M248.2 144.2l1.1 .7M248.2 147.9l.9 .6"/>
</g>
<g font-size="7">
<text x="34" y="32.7">A (2:3)</text>
<text x="252.5" y="55.2">A</text>
<text x="201" y="118.7">B</text>
<text x="201.3" y="148.2">B</text>
<text x="254.6" y="144.4">B-B (1:3)</text>
<text x="166" y="183.4">Lower hull</text>
<text x="254.5" y="185.8">2</text>
<text x="166" y="190.9">ESC 1:3</text>
</g>
<g font-size="4.9">
<text x="169.1" y="15.6">Magnet to secure upper hull</text>
<text x="110.7" y="36.1">Brass bushing</text>
<text x="24.9" y="67.6">Propulsion</text>
<text x="65.6" y="67.6">.</text>
<text x="138.3" y="66.3">Propulsion shaft (Ø 2mm)</text>
<text x="24.9" y="73.4">magnetic couplings</text>
<text x="260.7" y="114.5">Detachable</text>
<text x="260.9" y="120.5">aft cone</text>
<text x="228.6" y="139.5">Brass</text>
<text x="52.6" y="148.4">71.92</text>
<text x="101.4" y="148.4">231</text>
<text x="161.8" y="148.3">7.5</text>
<text x="224.1" y="145.3">bushing</text>
<text x="132" y="161.4">S-81</text>
<text x="166" y="161.4">JuanGg</text>
<text x="202.1" y="161.4">June 2019</text>
<text x="115.7" y="176.8">RC model submarine</text>
<text x="115.7" y="182.7">ESC 1:120</text>
<text x="229.3" y="198.6">A</text>
<text x="237" y="198.4">August 2019</text>
<text x="276.1" y="198.6">1/1</text>
</g>
<g font-size="2.5">
<text x="108" y="155.7">Dept.</text>
<text x="132" y="155.7">Technical reference</text>
<text x="166" y="155.7">Created by</text>
<text x="227" y="155.7">Approved by</text>
<text x="166" y="165.7">Document type</text>
<text x="227" y="165.7">Document status</text>
<text x="166" y="175.7">Title</text>
<text x="227" y="175.7">DWG No.</text>
<text x="227" y="192.7">Rev.</text>
<text x="237" y="192.7">Date of issue</text>
<text x="273" y="192.7">Sheet</text>
</g>
</svg>
